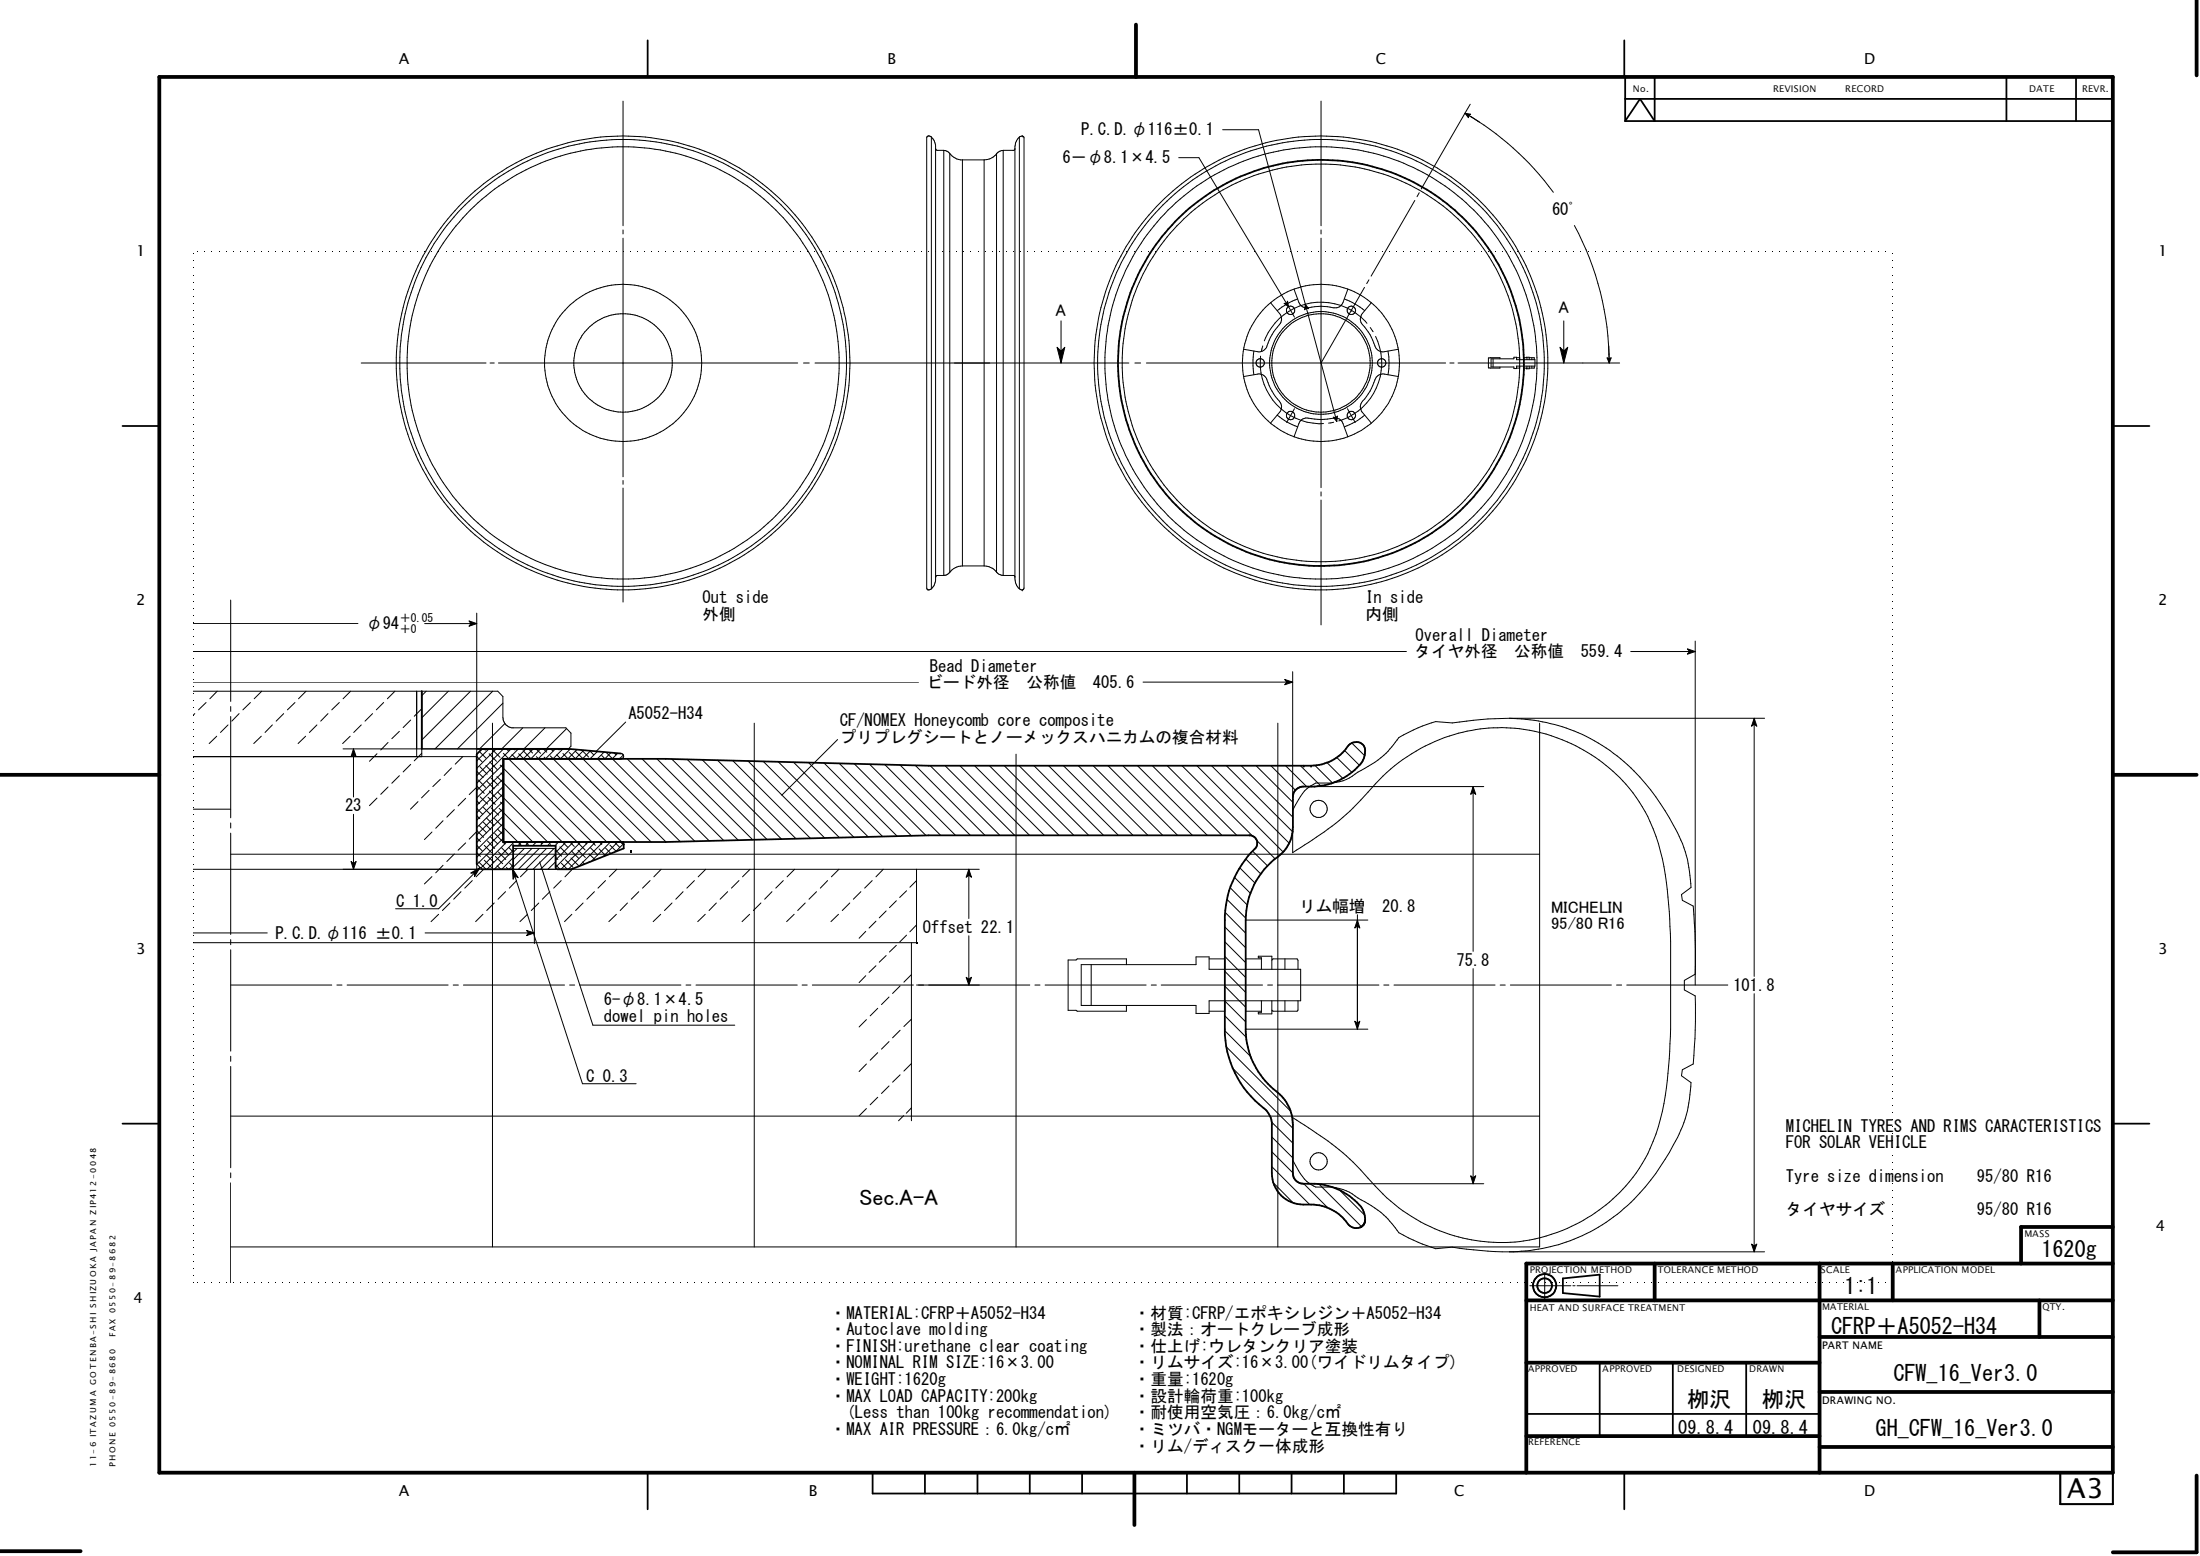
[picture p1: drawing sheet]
<svg xmlns="http://www.w3.org/2000/svg" width="420mm" height="297mm" viewBox="0 0 420 297" stroke-linecap="round" stroke-linejoin="round" font-family="sans-serif">
<g fill="none" stroke="#000" stroke-width=".34">
<path d="M123.7 7.7v7M310.2 7.7v7M310.4 14.7v8.4M310.4 18.9h93.1M316 14.7v8.4l-2.8-4.2-2.8 4.2M383.2 14.7v8.4M396.5 14.7v8.4M310.4 23.1h93.1M23.4 81.3h7M403.5 81.3h7M80.5 132v11M91.1 143h17.5l10 .8"/>
<path d="M92.1 143l-1.1 1v21M96.1 144.9h31l50.3 1.3h73a8.6 8.6 0 0 0 7.2-4 1.79 1.79 0 0 1 2.2-.4 1.79 1.79 0 0 1 .9 2.1l-.4 1.1a11.9 11.9 0 0 1-9.2 5.2h-2.4a1.94 1.94 0 0 0-1.8 1.8v5.9a7.2 7.2 0 0 1-3.6 6.2 15 15 0 0 0-5.4 11.5v21.4a15.6 15.6 0 0 0 6.6 12 8.3 8.3 0 0 1 2.3 4.3l.1 1.4v9.5a2.01 2.01 0 0 0 2 1.8 12.2 12.2 0 0 1 11.4 5 3 3 0 0 1 .2 2.8 2.01 2.01 0 0 1-3.4-.6 8.8 8.8 0 0 0-6.2-3.2 8.2 8.2 0 0 1-4.8-.8 6 6 0 0 1-3.2-5.3v-9.7a4.9 4.9 0 0 0-2.4-3.4 19.1 19.1 0 0 1-6.6-13.2v-22.9a19.9 19.9 0 0 1 6.1-13.1 1.49 1.49 0 0 0-1.3-2.1h-61.3l-50.3 1.2h-31zM92.1 165.9h5.6M98 165.7v-4.2h8.1v4.2M118.6 160.7l.1 .1M118.8 160.8l.3 .4v.8l-10 3.9h-2.7M23.4 214.5h7M403.5 214.5h7M298.5 244.1l7-.8v4.2l-7-.7zM291.5 269.9h56M305.5 260.1v14.1M319.5 260.1v14.1"/>
<path d="M333.5 260.1v14.1M123.7 281.1v7M166.7 281.1v4h99.9v-4M176.6 281.1v4M186.7 281.1v4M196.7 281.1v4M206.7 281.1v4M226.7 281.1v4M236.7 281.1v4M246.7 281.1v4M256.7 281.1v4M310.2 281.1v7"/>
<path d="M393.5 281.1v6h10v-6"/>
<circle cx="252.3" cy="69.3" r="38.8"/>
<circle cx="295" cy="245.4" r="2.21"/>
<circle cx="295" cy="245.4" r="1.4"/>
</g>
<g fill="none" stroke="#000" stroke-width=".72">
<path d="M419.5 0v14.4M30.4 14.7h373.1v266.4h-373.1zM216.9 4.7v10M.1 147.9h30.3M403.5 147.9h16M403.5 234.2h-17.5v7M291.5 248.2h112M316 241.2v7M347.5 241.2v39.9M347.5 255.2h56M361.5 241.2v7M389.5 248.2v7"/>
<path d="M403.5 241.2h-112v39.9M291.5 274.2h56M291.5 260.1h56M347.5 265.7h56M347.5 276.2h56M.1 296.1h15.3M216.7 281.1v10M419.5 281.7v14.6h-16"/>
</g>
<g fill="none" stroke="#000" stroke-width=".19">
<path d="M119 19.3v23.8M252.3 19.3v23.8M280.8 19.9l-9.4 16.2M177.1 26.1a.8 .8 0 0 1 1.1 .4l.5 1.3v83a1.76 1.76 0 0 1-1.5 1.8l-.2-.3zM177.9 26.2v86.2M178.7 28.3l.2 .4h1.3M180.2 28.7l.7 .2 .5 .4M180.2 28.7v81.2M181.4 29.3l.2 .2a3.3 3.3 0 0 0 1.8 1h4.5M181.4 29.3v80M183.8 30.5v77.5M187.9 30.5v77.5"/>
<path d="M190.3 29.3a2.97 2.97 0 0 1-2.4 1.2M190.3 29.3v79.9M191.6 28.7l-.7 .2-.6 .4M191.6 28.7v81.2M193.8 28.5l-.2 .2h-2M194.7 26.2l-.5 .6-.4 1.2v82.5a2.86 2.86 0 0 0 .9 1.9M194.7 26.2v86.2M195.2 26h.1M195.2 26l-.5 .2M195.2 26l.4 .3v86l-.3 .3-.6-.2M225.1 30.1h3.9l17.1 28.4M233.5 24.8h6.9l14.9 55.7"/>
<path d="M270.2 38.3l-8.3 14.4M271 36.8l-.4 .7M279.8 21.6l1.1 .2-.5 .2v.5zM282.6 23.3l-2.8-1.7a55.2 55.2 0 0 1 16.9 15.1M119 43.9v.8M119 45.5v45.5M242.6 57.8l1.8 2.1a1.59 1.59 0 0 1-.1 2.1 13 13 0 0 0-2.6 4.5l-.4 .4-.9 .3-2.9-.5M245.2 57.9h.5l.2-.4 .2 1zM245.7 57.9l1.5 2.6M247.1 55.2l1 2.5a1.8 1.8 0 0 0 2.4 .9 15.7 15.7 0 0 1 4.7 .2l.6-.2 .6-.6 1-2.8M247.9 57.1a14.3 14.3 0 0 0-4 2.2M249.3 58.1l.6 .8-.4-.1-.3 .3z"/>
<path d="M252.3 43.9v.8M252.3 45.5v47.6M256.7 57.1l1.6 .6 2.3 1.6M258.1 59.2h.1M258.1 59.2a11.6 11.6 0 0 0-16.6 5.9M258.1 59.2a10.9 10.9 0 0 1 3 2.5M260.6 54.9l-8.3 14.4M261.4 53.4l-.4 .7M261.9 57.8l-1.7 2.1a1.79 1.79 0 0 0 .4 2.5l1.1 1.5 .5 1a3.4 3.4 0 0 0 .8 1.9l1.1 .4 3-.5M300.7 43.1a55.3 55.3 0 0 1 6.6 26.2l-.1-3.3M69 69.3h23.8M93.6 69.3h.8"/>
<path d="M95.2 69.3h57.1M153.4 69.3h1.1M155.6 69.3h60M201.9 66.3l.7 .7 .8-.7-.8 3zM202.6 61.3v8M216.7 69.3h1.1M218.9 69.3h57.2M237.5 71.9l2.7-.5a1.57 1.57 0 0 1 1.8 1.1 14.8 14.8 0 0 0 2.6 4.6l.2 .5-.3 .9-1.9 2.3M239.5 67l-.2 1.7 .2 2.8M240.7 68a11.6 11.6 0 0 0 12.1 12.9M241.2 66l-.3 1M243.9 79.2l1.9 1.4 2.1 .9"/>
<path d="M247.2 78l-1.5 2.6M254.6 79.6l.5 .2 .3-.4-.1 1.1zM257.3 78l1.5 2.6M260.6 79.2l-.4 .4a12.1 12.1 0 0 1-3.5 1.9M261.7 62.5l.5 .8M262.7 64.2a11.6 11.6 0 0 1-7 16.1M265.1 67a12.2 12.2 0 0 1 0 4.5M267.1 71.9l-3-.5-.5 .1a1.56 1.56 0 0 0-1 1 14.8 14.8 0 0 1-2.7 4.6l-.1 .5 .2 .9 1.9 2.3M276.9 69.3h.8M278.5 69.3h30.8M284.8 68.5h4.3v-.3h.5v.5h3.5v1.2h-3.5v.5h-.5v-.3h-4.3zM285.1 68.5v1.6"/>
<path d="M286.5 68.5v-.2h-2.2v1.9l2.2 .1v-.2M289.6 68.3h.6v2h-.6M290.2 68.3a38 38 0 0 0-56.4-32.2 38 38 0 0 0-2.3 65 38 38 0 0 0 58.6-28.1l.1-2.8M291 69.9v.4h.6M291.6 68.7v-.5h-.1h.5v.5M291.6 69.9v.4l-.1 .1h.5v-.5M291.6 68.3h-.6v.4M292 68.3h1v.4M292.6 68.3v.4M292.6 69.9v.4M293 69.9v.4l-1-.1M297.9 66.3l.8 .7 .7-.7-.7 3z"/>
<path d="M298.7 61.3v8M306.9 68.3l.4 .2 .4-.2-.4 1zM119 91.7v.8M119 93.2v21.7M247.1 83.4l1.1-2.8a1.62 1.62 0 0 1 1.4-.8 15.9 15.9 0 0 0 5.6 0l.6 .2 .6 .6 1 2.8M252.3 93.9v.8M252.3 95.5v23.8M254.7 80.6l-1 .2M36.9 119h31.5M44.1 114.6v19.3M81.1 119h9.9M89.6 118.5l1.4 .5-1.4 .5 .3-.5z"/>
<path d="M91 117.1v48.8M180.2 109.9h-1.3l-.2 .3M181.4 109.3l-.5 .4-.7 .2M183.8 108a3.1 3.1 0 0 0-2.4 1.3M183.8 108h4.1M187.9 108a3.2 3.2 0 0 1 2.4 1.2M190.3 109.2l.6 .5 .7 .2M191.6 109.9h2l.2 .2M195.2 112.6h.1M36.9 130.2h138.5M36.9 132h58.2l.9 1v3.9a2.03 2.03 0 0 0 1.7 2h10.4l.9 1.1v2.5l-.4 .5h-43.1M36.9 124.4h231.7"/>
<path d="M37.2 136.2l-.3 .3M39.4 134.1l-1.5 1.4M41.5 132l-1.4 1.4M43.5 138.4l-1.4 1.4M44.1 134.9v.9M44.1 136.8v19.3M45.7 136.2l-1.4 1.5M47.8 134.1l-1.4 1.4M50 132l-1.5 1.4M52 138.4l-1.4 1.4M54.2 136.2l-1.5 1.5M56.3 134.1l-1.4 1.4"/>
<path d="M58.5 132l-1.5 1.4M60.5 138.4l-1.4 1.4M62.6 136.2l-1.4 1.5M64.8 134.1l-1.4 1.4M67 132l-1.5 1.4M69 138.4l-1.4 1.4M71.2 136.2l-1.5 1.5M73.3 134.1l-1.4 1.4M75.4 132l-1.4 1.4M76.3 139.6l-1.5 1.4M78.4 137.5l-1.4 1.4M79.6 132v12.4"/>
<path d="M80.5 132v12.4M80.5 135.3l-1.4 1.4M81.4 132l-.9 .8M85.6 132l-5.1 5M89.9 132l-9.4 9.3M94.1 138v100M94.1 132l-11 11M96 134.2l-8.6 8.8M96.4 138.1l-4.8 4.9M99.9 138.9l-4.1 4.1M104.1 138.9l-4 4.1M108.2 139.1l-3.9 3.9"/>
<path d="M119.5 137.8l-5.6 5.6M144 138v100M218.3 130.2h28.6M244 138v100M245.4 129.7l1.5 .5-1.5 .5 .3-.5zM246.9 128.2v23.9M288.3 137.1a77.7 77.7 0 0 0-10.9 .9l-3.2-.2-.9 .2-2.5 .9-2.8 1.4-.8 .5-.7 .9a14 14 0 0 1-4 3.8l-3.2 1.9-1.6 1.1a9.7 9.7 0 0 1-6.4 1 7.7 7.7 0 0 0-3.9 4.1l-.5 1.1v8.1a60 60 0 0 0 15.8-13.2 31.9 31.9 0 0 1 38.2-7.2 30.5 30.5 0 0 1 16.6 21.6 85.5 85.5 0 0 1 1.6 15.7v16.8a74.3 74.3 0 0 1-2.4 18.6 31.4 31.4 0 0 1-24.6 21.6 32.5 32.5 0 0 1-30.8-11.8 55.7 55.7 0 0 0-13.7-11.1l-.7-.4v8l.5 1.1a7.6 7.6 0 0 0 3.5 3.9l.4 .2a12 12 0 0 1 5.2 .5l1.2 .5 1.6 1.1a18.3 18.3 0 0 1 7.9 6.6l.8 .5a33.5 33.5 0 0 0 6.2 2.6l3.2-.3 2.7 .4 6.8 .5h50.1M288.3 137.1a34 34 0 0 1 27.9 15 36.3 36.3 0 0 1 6.1 11.9l.6 5.4-1.8 1.4 .2 1.1 2.1 1.1 .3 4.8 .1 6.6v1.6l-2.1 1.2v1.8l2.1 1.1-.1 8.1-.3 4.9-2.1 1.1-.2 1.2 1.8 1.3a23.5 23.5 0 0 1-3.3 11.8 39 39 0 0 1-12.9 14.8 33.3 33.3 0 0 1-17.7 5.7M288.3 137.1h48.7M294 138v100h-249.9M311.4 124.4h12.4M322.3 123.9l1.5 .5-1.5 .5 .4-.5z"/>
<path d="M323.8 122.4v65.6M335 137.1l.5 1.5-.5-.3-.5 .3zM335 137.1v49.3M36.9 144.4h54.1M36.9 154.5h7.2M41.4 140.5l-1.4 1.4M44.1 157.1v1M44.1 159v19.4M49.9 140.5l-1.4 1.4M58.4 140.5l-1.5 1.4M66.9 140.5l-1.5 1.4M67.5 143l.5 1.4-.5-.3-.5 .3z"/>
<path d="M67.5 143v9.1M67.5 155.4v10.5M72 152.4l-1.4 1.4M72 143.9l-1.4 1.4M74.1 150.2l-1.4 1.4M74.1 141.7l-1.4 1.5M76.3 148.1l-1.5 1.4M78.4 145.9l-1.4 1.5M79.8 153l-1.4 1.5M80.5 143.8l-1.4 1.4M81.9 150.9l-1.4 1.4M82.5 158.8l-1.4 1.5"/>
<path d="M84.1 148.8l-1.4 1.4M84.6 156.7l-1.4 1.4M86.2 146.6l-1.4 1.4M86.8 154.6l-1.5 1.4M88.4 144.4l-1.5 1.5M88.9 152.4l-1.4 1.4M91 158.7l-1.4 1.5M91 150.3l-1.4 1.4M91 152.9l.6 .5M91 159.9l.8 .8M91 158.5l1.4 1.4M91 155.7l.6 .6"/>
<path d="M91 154.3l1.2 1.1M91 147.2l1.3 1.2M91 144.4l1.1 1M91.1 150.1l1.4 1.4M91.3 148.9l1.4 1.4M91.5 157.6l1.5 1.4M91.6 143.5l1.2 1.2M91.6 146.3l1.4 1.5M91.7 152.1l1.4 1.4M92.3 154.1l1.4 1.4M92.3 157l1.5 1.4M92.4 143l.3 .2"/>
<path d="M92.8 146.1l1.4 1.4M92.9 156.2l1.4 1.4M93 149.1l1.4 1.5M93.2 152.2l1.4 1.4M93.4 143l-2.4 2.2M93.4 143.9l1.4 1.4M93.5 151l1.4 1.4M93.5 145.5l1.4 1.4M93.6 159.7l1.5 1.4M93.8 148.5l1.4 1.4M93.8 154.2l1.4 1.4M94.1 143.2l1.4 1.4"/>
<path d="M94.4 156.3l1.4 1.3M94.5 159.1l1.4 1.4M94.8 143l-3.8 3.7M94.9 148.3l12.5 12.4M95 158.3l1.1 1M95.1 151.3l9.5 9.4M95.3 143l.2 .1M95.3 154.3l6.5 6.5M95.5 146l.6 .6M95.6 153.1l.5 .6M95.7 147.6l.4 .4M95.9 150.6l.2 .2"/>
<path d="M95.9 156.3l.2 .2M96.1 153h.1M96.1 154.3h.1M96.1 155.8h.1M96.1 157.2h.1M96.1 158.6h.1M96.1 159.3h.1M96.1 157.9h.1M96.1 146.6l14.1 14.1M96.1 157.9l3.5 3.6M96.1 145.9l-5.1 5M96.1 147.3l-5.1 5"/>
<path d="M96.1 148.7l-5.1 5.1M96.1 150.1l-5.1 5.1M96.1 151.5l-5.1 5.1M96.1 153l-5.1 5M96.1 154.3l-5.1 5.1M96.1 155.8l-5.1 5M96.1 157.2l-5.1 5M96.1 158.6l-5.1 5.1M96.1 143.8l1.1 1.1M96.2 143l-5.2 5.1M96.7 143l.4 .3M97.1 144.9l16 15.8"/>
<path d="M97.6 143l-6.6 6.5M97.8 144.1l.8 .8M98.1 143l.2 .2M99 143l-1.9 1.9M99 143.9l1 1M99.9 143.3l1.4 1.4M100 144.9l15.9 15.8M100.4 143l-1.9 1.9M101 143l.7 .8M101.8 143l-1.9 1.9M102.4 143l.8 .8M102.4 144.4l.5 .5"/>
<path d="M103.2 143l-1.8 1.9M103.7 143l.7 .6M103.9 144.5l.4 .4M104.7 143l-1.9 1.9 15.9 15.8M105.1 144.3l16.5 16.4M105.2 143l.4 .4M106.1 143l-1.9 1.9M106.3 144.1l.8 .8M106.6 143l.2 .2M107.5 143.8l16.9 16.9M107.5 143l-1.9 1.9M108.7 143.6l1.2 1.3"/>
<path d="M108.9 143l-1.9 1.9M109.9 143.4l1.4 1.4M110.2 143.1l-1.8 1.8M111.1 143.2l1.3 1.3M111.3 144.9l15.9 15.8M111.5 143.2l-1.7 1.7M112.6 143.3l.8 .8M112.8 143.3l-1.6 1.6M114.1 143.5l-1.4 1.4M114.1 144.8l.1 .1M114.1 144.9l15.9 15.8M114.2 143.5h.1"/>
<path d="M114.9 144.2l.7 .7M115.4 143.6l-1.3 1.3M115.7 143.6l17 17M116.7 143.7l-1.2 1.2M117.3 143.7l.3 .4M118 143.8l-1.1 1.1M118.3 144.7l.1 .2M118.6 143.8l.2 .1 .3 .5-.3 .4-.2 .1M118.9 144h.1M119 144.1l-.7 .8M119.8 144.9l15.7 15.6M122.6 144.9l15.6 15.6"/>
<path d="M125.5 144.9l15.5 15.5M128.3 144.9l15.5 15.4M131.2 144.9l15.3 15.4M134.1 145l15.2 15.2M137 145.1l15 15M139.9 145.2l14.9 14.8M142.8 145.2l14.7 14.8M145.7 145.3l14.6 14.6M148.6 145.4l14.5 14.4M151.5 145.5l14.3 14.3M154.4 145.6l14.2 14.1M157.3 145.6l14 14"/>
<path d="M160 141.2l-10.7 10.6M160.3 145.7l13.8 13.9M163.1 145.8l13.7 13.7M166.1 145.9l13.6 13.6M168.9 145.9l13.6 13.6M171.9 146l13.4 13.5M174.8 146.1l13.3 13.4M177.7 146.2l13.3 13.3M180.5 146.2l13.3 13.3M183.3 146.2l13.3 13.3M186.1 146.2l13.4 13.3M189 146.2l13.3 13.3"/>
<path d="M191.8 146.2l13.3 13.3M194 144v94M194.6 146.2l13.3 13.3M197.5 146.2l13.3 13.3M200.3 146.2l13.3 13.3M203.1 146.2l13.3 13.3M205.9 146.2l13.3 13.3M208.8 146.2l13.3 13.3M211.6 146.2l13.3 13.3M214.4 146.2l13.3 13.3M217.2 146.2l13.4 13.3M220.1 146.2l13.3 13.3"/>
<path d="M222.9 146.2l13.3 13.3M225.8 146.2l13.6 13.6M228.6 146.2l16.5 16.4M231.4 146.2l14.8 14.8M234.2 146.2l12.6 12.5M237.1 146.2l9.8 9.8M239.9 146.2l7 7M242.7 146.2l4.7 4.7M245.5 146.2l4 4M248.4 146.2l3.8 3.8M249.7 150.2h33.7M251.1 146.1l3.4 3.3"/>
<path d="M253.4 145.6l3 2.9M255.3 144.6l2.8 2.8M256.8 143.3l2.8 2.8M258.2 141.9l2.4 2.3M281.3 150.2l.5 1.4-.5-.3-.4 .3zM281.3 150.2v31.4M36.9 165.9h150.1M36.9 178.1h14.1M44.1 163.1h249.9M44.1 179.4v.9M67 164.5l.5 .3 .5-.3-.5 1.4zM81.2 178.1h20.9"/>
<path d="M82.5 167.3l-1.4 1.4M83.8 174.5l-1.5 1.4M84.6 165.2l-1.4 1.4M85.9 172.4l-1.4 1.4M86.8 163l-1.5 1.5M88 170.2l-1.4 1.5M88.9 160.9l-1.4 1.4M89.9 166.7l1.8-1.1-1.1 1.7v-.6zM90.2 168.1l-1.4 1.4M91 162.8l.8 .7M91 161.4l1.1 1M91 165l1.1 .9"/>
<path d="M91.4 164.5l1.4 1.4M91.7 165.6l-7.9 7.9h-8.2M92.2 174.5l-1.4 1.4M92.4 165.9l-1.5 1.5M92.5 164.2l1.4 1.4M92.5 161.4l1.4 1.4M92.8 163.2l1.5 1.3M93.1 160.5l1.4 1.5M94.4 172.4l-1.4 1.4M94.6 163.5l1.4 1.4M94.9 165.3l.8 .6M95.2 162.6l1.4 1.5"/>
<path d="M95.8 161.8l1.4 1.4M96.1 160h.1M96.1 160.7h.1M96.1 160l-5 5M96.1 160.7l.4 .4M96.6 170.2l-1.5 1.5M96.7 165.6l.4 .3M96.8 160.7l-5 5M97.2 161.8l.8 .8M97.3 164.8l.7 .7M97.9 165.8l1.1 1.8-.7-.4-.3 .7zM97.9 165.8l13.3 41.1h10.3"/>
<path d="M97.9 164l.1 .1M97.9 161.2l.3 .3M98 162.3l-3.6 3.6M98 163.7l-2.2 2.2M98 165.2l-.8 .7M98 165.7l-.3 .2M98.1 165.9h.1M98.1 165.9v-3.9h8v3.9M98.2 160.7l-5.2 5.2M98.7 168.1l-1.4 1.4M98.8 162l-.7 .6M99.6 160.7l-.7 .8"/>
<path d="M100.1 162l-2 2M100.4 160.7l.6 .7M100.6 177.6l1.5 .5-1.5 .5 .3-.5zM100.7 174.5l-1.4 1.4M100.8 165.9l-1.4 1.5M101 160.7l-.7 .8M101.6 162l-3.5 3.5M102.1 165.9v14.2M102.4 160.7l-.7 .8M102.9 172.4l-1.4 1.4M103 162l-4 3.9M103.1 164.5l10.1 31.2h27.1"/>
<path d="M103.2 160.7l.3 .3M103.8 160.7l-.6 .8M104.4 162l-4 3.9M105 170.2l-1.4 1.5M105.1 161.2l.2 .3M105.3 160.7l-.7 .8M105.8 162l-4 3.9M106 160.7l.2 .3M106.1 163.1l-2.9 2.8M106.1 164.5l-1.5 1.4M106.1 165.1l.9 .8M106.1 165.7l.3 .2"/>
<path d="M106.1 163.7l.4 .4M106.1 162.3l1.2 1.1M106.7 160.7l-.7 .8M106.9 161.7l1.5 1.4M107.2 168.1l-1.5 1.4M107.2 164.8l1.2 1.1M107.4 160.7l1 1M108 164.1l1.4 1.5M108.1 160.7l-2 2M108.8 160.7l.9 .9M109 163.8l1.5 1.4M109.1 162.4l1.4 1.5"/>
<path d="M109.2 174.5l-1.4 1.4M109.3 165.9l-1.4 1.5M109.5 160.7l-3.4 3.5M110.4 160.9l1.3 1.4M110.4 162.3l1.4 1.4M110.9 160.7l-4.8 4.9M111.2 164.5l.4 .4M111.4 172.4l-1.5 1.4M111.7 160.7l.3 .4M112.3 160.7l-5.2 5.2M112.5 163l1.2 1.1M112.5 164.4l.1 .1"/>
<path d="M112.8 161.8l1.4 1.4M113.1 160.7l.6 .7M113.5 170.2l-1.4 1.5M113.7 160.7l-5.2 5.2M114.4 162.1l1.2 1.2M114.5 160.7l.4 .5M115.2 160.7l-4.7 4.7M115.6 168.1l-1.4 1.4M115.6 161.9l1.1 1M116.5 161.3l1.2 1.2M116.6 160.7l-3.7 3.8M117.3 160.7l1.1 1.1"/>
<path d="M117.7 174.5l-1.4 1.4M117.8 165.9l-1.4 1.5M118 160.7l-2.8 2.8M118.8 160.8l.3 .3-1.5 1.5M119.8 172.4l-1.4 1.4M122 170.2l-1.4 1.5M124.2 168.1l-1.5 1.4M126.2 174.5l-1.5 1.4M126.3 165.9l-1.4 1.5M128.3 172.4l-1.4 1.4M130.5 170.2l-1.4 1.5M132.6 168.1l-1.4 1.4"/>
<path d="M134.7 174.5l-1.4 1.4M134.8 165.9l-1.5 1.5M136.8 172.4l-1.4 1.4M139 170.2l-1.5 1.5M141.1 168.1l-1.4 1.4M143.2 174.5l-1.5 1.4M143.2 165.9l-1.4 1.5M145.3 172.4l-1.4 1.4M147.4 170.2l-1.4 1.5M149.6 168.1l-1.4 1.4M151.7 174.5l-1.5 1.4M151.8 165.9l-1.5 1.5"/>
<path d="M153.8 172.4l-1.5 1.4M155.9 170.2l-1.4 1.5M158.1 168.1l-1.4 1.4M160.1 174.5l-1.4 1.4M160.2 165.9l-1.4 1.5M162.3 172.4l-1.4 1.4M164.4 170.2l-1.4 1.5M165.3 177.8l-1.2 1.3M166.6 168.1l-1.5 1.4M167.3 175.9l-1.3 1.3M168.7 165.9l-1.4 1.5M169.2 173.9l-1.3 1.3"/>
<path d="M171.2 172l-1.3 1.3M173.1 178.5l-1.3 1.3M173.1 170.1l-1.3 1.2M174.1 180v34M175 165.9v14.1h-138.1M175 176.6l-1.2 1.3M175 168.1l-1.2 1.3M185 165.9l.5 1.6-.5-.4-.5 .4zM185 165.9v9.4M185 178.6v9.4M233.9 177l4 3.9M233.9 179.8l4 4"/>
<path d="M234 174.2l3.9 3.9M234.3 171.7l3.6 3.6M235 169.5l3.2 3.3M235.8 167.5l3 3M236.8 165.7l2.9 2.9M237.9 175.6h23.3M238 164l2.8 2.9M239.3 162.5l2.8 2.8M239.8 160.3l3.8 3.7M259.2 175.6l.5 1.6-.5-.4-.5 .4zM259.2 174.6v21.9M44.1 181.3v19.4"/>
<path d="M44.1 188h19.3M64.3 188h1M66.3 188h19.3M86.6 188h.9M88.5 188h19.3M108.8 188h1M110.7 188h19.3M131 188h.9M132.9 188h19.4M153.2 188h1M155.1 188h19.3M165.3 186.3l-1.2 1.3"/>
<path d="M165.5 194.6l-1.4 1.4M167.3 184.4l-1.3 1.2M167.6 192.5l-1.4 1.4M169.2 182.4l-1.3 1.3M169.8 198.8l-1.5 1.5M169.8 190.3l-1.5 1.5M171.2 180.5l-1.3 1.2M171.9 196.7l-1.4 1.4M171.9 188.2l-1.4 1.5M174.1 194.6l-1.5 1.4M174.1 186.1l-1.5 1.4M175 188h21.7"/>
<path d="M184.5 186.6l.5 .3 .5-.3-.5 1.4zM197.6 188h1M199.6 188h19.3M206.5 184.1h21.9v-1.4h2.5v2.3h17.5v6.1h-17.5v2.4h-2.5v-1.6h-21.9zM208.4 184.1v7.8M215.1 184.1v-1.1h-9.4l-.2 .3h-1.5v9.6h1.5l.2 .1h9.4v-1.1M219.9 188h.9M221.8 188h19.3M230.9 183h3v2M233.9 182.6l4 4M233.9 185.4l4 4M233.9 188.3l4 4"/>
<path d="M233.9 191.1l4 4M233.9 193.9l4.1 4.1M233.9 196.8l5 5M233.9 191.1v1.9h-3M234.3 199.9l12.2 12.2M237.9 196.5h23.3M237.9 191.1v1.9h3M240.9 185v-2.2h-.6v-.3h2.6v2.5M240.9 191.1v2.2h-.6v.2h2.6v-2.4M240.9 183h-3v2M242.1 188h.9M242.9 183.3l.2-.3h4.6l.2 .3v1.7"/>
<path d="M244 188h19.3M245.4 183v2M245.4 191.1v1.9M247.9 191.1v1.7l-.2 .2h-4.6l-.2-.2M258.7 194.9l.5 .4 .5-.4-.5 1.6zM264.3 188h.9M266.2 188h19.3M281.3 184.9v41.1M286.5 188h1M288.4 188h19.4M308.7 188h1M310.7 188h19.3"/>
<path d="M335 189.7v49.3M44.1 213.1h249.9M44.1 201.6v1M44.1 203.6v19.3M165.5 211.6l-1.4 1.4M165.5 203.1l-1.4 1.5M167.6 209.5l-1.4 1.4M167.6 201l-1.4 1.4M169.8 207.3l-1.5 1.4M171.9 205.2l-1.4 1.4M172.6 213l-1 1M174.1 211.5l-1 1"/>
<path d="M174.1 203l-1.5 1.5M235.5 204l11.4 11.4M242.8 214.1l4.1 4.1M242.9 217l4 4.1M242.9 219.9l4 4M44.1 223.9v.9M44.1 225.8v19.1M242.9 222.7l7.2 7.3M243.3 225.9l3.6 3.7M249 226l4.6 4.6M249.7 226h33.7M252 226.1l7.9 8"/>
<path d="M255.9 227.3l4.6 4.6M280.9 224.5l.4 .3 .5-.3-.5 1.5zM334.5 237.5l.5 .3 .5-.3-.5 1.5zM292.2 245.4h7.8M295 243v5M300.4 245.4h.4M301.2 245.4h7.8"/>
<circle cx="246.5" cy="59.2" r=".8"/>
<circle cx="258.1" cy="59.2" r=".8"/>
<circle cx="119" cy="69.3" r="15"/>
<circle cx="119" cy="69.3" r="43.3"/>
<circle cx="119" cy="69.3" r="9.4"/>
<circle cx="119" cy="69.3" r="41.3"/>
<circle cx="119" cy="69.3" r="42.7"/>
<circle cx="240.7" cy="69.3" r=".8"/>
<circle cx="246.5" cy="79.3" r=".8"/>
<circle cx="252.3" cy="69.3" r="9.4"/>
<circle cx="252.3" cy="69.3" r="15"/>
<circle cx="252.3" cy="69.3" r="9.8"/>
<circle cx="252.3" cy="69.3" r="43.3"/>
<circle cx="252.3" cy="69.3" r="41.3"/>
<circle cx="252.3" cy="69.3" r="42.7"/>
<circle cx="258.1" cy="79.3" r=".81"/>
<circle cx="263.9" cy="69.3" r=".8"/>
<circle cx="251.8" cy="154.4" r="1.64"/>
<circle cx="251.8" cy="221.7" r="1.63"/>
</g>
<g fill="#000">
<path d="M279.8 21.6l1.1 .2-.5 .2v.5z" fill-rule="evenodd"/>
<path d="M245.2 57.9h.5l.2-.4 .2 1z" fill-rule="evenodd"/>
<path d="M249.3 58.1l.6 .8-.4-.1-.3 .3z" fill-rule="evenodd"/>
<path d="M201.9 66.3l.7 .7 .8-.7-.8 3z" fill-rule="evenodd"/>
<path d="M297.9 66.3l.8 .7 .7-.7-.7 3z" fill-rule="evenodd"/>
<path d="M306.9 68.3l.4 .2 .4-.2-.4 1z" fill-rule="evenodd"/>
<path d="M254.6 79.6l.5 .2 .3-.4-.1 1.1z" fill-rule="evenodd"/>
<path d="M89.6 118.5l1.4 .5-1.4 .5 .3-.5z" fill-rule="evenodd"/>
<path d="M245.4 129.7l1.5 .5-1.5 .5 .3-.5z" fill-rule="evenodd"/>
<path d="M322.3 123.9l1.5 .5-1.5 .5 .4-.5z" fill-rule="evenodd"/>
<path d="M335 137.1l.5 1.5-.5-.3-.5 .3z" fill-rule="evenodd"/>
<path d="M67.5 143l.5 1.4-.5-.3-.5 .3z" fill-rule="evenodd"/>
<path d="M281.3 150.2l.5 1.4-.5-.3-.4 .3z" fill-rule="evenodd"/>
<path d="M67 164.5l.5 .3 .5-.3-.5 1.4z" fill-rule="evenodd"/>
<path d="M89.9 166.7l1.8-1.1-1.1 1.7v-.6z" fill-rule="evenodd"/>
<path d="M97.9 165.8l1.1 1.8-.7-.4-.3 .7z" fill-rule="evenodd"/>
<path d="M100.6 177.6l1.5 .5-1.5 .5 .3-.5z" fill-rule="evenodd"/>
<path d="M175 179.9h.3v.3h-.3z" fill-rule="evenodd"/>
<path d="M185 165.9l.5 1.6-.5-.4-.5 .4z" fill-rule="evenodd"/>
<path d="M259.2 175.6l.5 1.6-.5-.4-.5 .4z" fill-rule="evenodd"/>
<path d="M184.5 186.6l.5 .3 .5-.3-.5 1.4z" fill-rule="evenodd"/>
<path d="M258.7 194.9l.5 .4 .5-.4-.5 1.6z" fill-rule="evenodd"/>
<path d="M280.9 224.5l.4 .3 .5-.3-.5 1.5z" fill-rule="evenodd"/>
<path d="M334.5 237.5l.5 .3 .5-.3-.5 1.5z" fill-rule="evenodd"/>
</g>
<g fill="#000">
<circle cx="249" cy="146.2" r=".17"/>
<circle cx="250.4" cy="146.2" r=".17"/>
<circle cx="118.9" cy="160.7" r=".17"/>
<circle cx="120.5" cy="162.4" r=".17"/>
</g>
<g font-size="4.2">
<text x="164.1" y="230">Sec.A-A</text>
<text x="389.9" y="240">1620g</text>
<text x="352.2" y="247.1">1:1</text>
<text x="349.7" y="254.7">CFRP＋A5052-H34</text>
<text x="361.6" y="263.6">CFW_16_Ver3.0</text>
<text x="322.2" y="268.5">栁沢</text>
<text x="336.5" y="268.5">栁沢</text>
<text x="358.2" y="274.2">GH_CFW_16_Ver3.0</text>
</g>
<text font-size="4.1" x="394.8" y="286">A3</text>
<g font-size="3.5">
<text x="320.5" y="273.7">09.8.4</text>
<text x="334.8" y="273.7">09.8.4</text>
</g>
<g font-size="3.2">
<text x="206.5" y="25.9">P.C.D.φ116±0.1</text>
<text x="202.9" y="31.2">6－φ8.1×4.5</text>
<text x="296.4" y="41">60ﾟ</text>
<text x="297.6" y="59.7">A</text>
<text x="201.6" y="60.3">A</text>
<text x="134.2" y="115.1">Out side</text>
<text x="134.2" y="118.3">外側</text>
<text x="260.8" y="115.1">In side</text>
<text x="260.8" y="118.3">内側</text>
<text x="69.9" y="120.1">φ94</text>
<text x="270.2" y="125.5">タイヤ外径　公称値　559.4</text>
<text x="270.3" y="122.3">Overall Diameter</text>
<text x="177" y="131.3">ビード外径　公称値　405.6</text>
<text x="177.6" y="128.3">Bead Diameter</text>
<text x="120" y="137.2">A5052-H34</text>
<text x="160.4" y="138.7">CF/NOMEX Honeycomb core composite</text>
<text x="160.4" y="141.9">プリプレグシートとノーメックスハニカムの複合材料</text>
<text x="65.9" y="154.9">23</text>
<text x="75.7" y="173.1">C 1.0</text>
<text x="52.6" y="179.2">P.C.D.φ116 ±0.1</text>
<text x="176.3" y="178.1">Offset 22.1</text>
<text x="248.1" y="174.1">リム幅増　20.8</text>
<text x="296.2" y="174.2">MICHELIN</text>
<text x="296.2" y="177.4">95/80 R16</text>
<text x="278.2" y="184.4">75.8</text>
<text x="115.3" y="191.9">6-φ8.1×4.5</text>
<text x="331" y="189.1">101.8</text>
<text x="115.3" y="195">dowel pin holes</text>
<text x="112" y="206.5">C 0.3</text>
<text x="341.1" y="216.1">MICHELIN TYRES AND RIMS CARACTERISTICS</text>
<text x="341.1" y="219.2">FOR SOLAR VEHICLE</text>
<text x="341.1" y="225.6">Tyre size dimension</text>
<text x="374.4" y="225.6">95/80 R16</text>
<text x="341.1" y="231.9">タイヤサイズ</text>
<text x="372.8" y="231.9">95/80 R16</text>
<text x="158.5" y="251.7">・MATERIAL:CFRP＋A5052-H34</text>
<text x="216.6" y="251.7">・材質:CFRP/エポキシレジン＋A5052-H34</text>
<text x="158.5" y="254.9">・Autoclave molding</text>
<text x="216.6" y="254.9">・製法：オートクレーブ成形</text>
<text x="158.5" y="258.1">・FINISH:urethane clear coating</text>
<text x="158.5" y="261.2">・NOMINAL RIM SIZE:16×3.00</text>
<text x="216.6" y="258.1">・仕上げ:ウレタンクリア塗装</text>
<text x="216.6" y="261.2">・リムサイズ:16×3.00(ワイドリムタイプ)</text>
<text x="158.5" y="264.4">・WEIGHT:1620g</text>
<text x="158.5" y="267.6">・MAX LOAD CAPACITY:200kg</text>
<text x="216.6" y="264.4">・重量:1620g</text>
<text x="216.6" y="267.6">・設計輪荷重:100kg</text>
<text x="158.5" y="273.9">・MAX AIR PRESSURE：6.0kg/c㎡</text>
<text x="161.7" y="270.8">(Less than 100kg recommendation)</text>
<text x="216.6" y="270.8">・耐使用空気圧：6.0kg/c㎡</text>
<text x="216.6" y="273.9">・ミツバ・NGMモーターと互換性有り</text>
<text x="216.6" y="277.1">・リム/ディスク一体成形</text>
</g>
<g font-size="2.3">
<text x="76.2" y="12.2">A</text>
<text x="169.5" y="12.2">B</text>
<text x="262.8" y="12.2">C</text>
<text x="356" y="12.2">D</text>
<text x="26" y="48.9">1</text>
<text x="412.1" y="48.9">1</text>
<text x="26" y="115.5">2</text>
<text x="412.1" y="115.5">2</text>
<text x="26" y="182.1">3</text>
<text x="412.1" y="182.1">3</text>
<text x="411.7" y="234.9">4</text>
<text x="25.5" y="248.7">4</text>
<text x="76.2" y="285.6">A</text>
<text x="154.5" y="285.6">B</text>
<text x="277.7" y="285.6">C</text>
<text x="356" y="285.6">D</text>
</g>
<g font-size="2.2">
<text x="76.3" y="118.7">＋0.05</text>
<text x="76.3" y="120.9">＋0</text>
</g>
<g font-size="1.6">
<text x="22.1" y="255.2" transform="rotate(-90 22.1 255.2)">FA X 055 0-8 9-86 82</text>
<text x="348" y="257.5">PART NAME</text>
<text x="348" y="268">DRAWING NO.</text>
<text x="18.4" y="280.1" transform="rotate(-90 18.4 280.1)">1 1-6 ITA ZU M A G O T E N BA -S H I S H IZU O KA JA PA N ZIP41 2-00 48</text>
<text x="22.1" y="280" transform="rotate(-90 22.1 280)">PH O N E 05 50 -89-8 680</text>
</g>
<g font-size="1.4">
<text x="311.9" y="17.5">No.</text>
<text x="338.7" y="17.5">REVISION</text>
<text x="352.4" y="17.5">RECORD</text>
<text x="387.6" y="17.5">DATE</text>
<text x="397.6" y="17.5">REVR.</text>
<text x="386.6" y="236.2">MASS</text>
<text x="292.2" y="243.1">PROJECTION METHOD</text>
<text x="316.6" y="243.1">TOLERANCE METHOD</text>
<text x="347.8" y="243.1">SCALE</text>
<text x="362.1" y="243.1">APPLICATION MODEL</text>
<text x="292.2" y="250.3">HEAT AND SURFACE TREATMENT</text>
<text x="348" y="250.1">MATERIAL</text>
<text x="390" y="250.1">QTY.</text>
<text x="291.8" y="261.8">APPROVED</text>
<text x="306.1" y="261.8">APPROVED</text>
<text x="320.3" y="261.8">DESIGNED</text>
<text x="334" y="261.8">DRAWN</text>
<text x="291.8" y="275.9">REFERENCE</text>
</g>
</svg>
